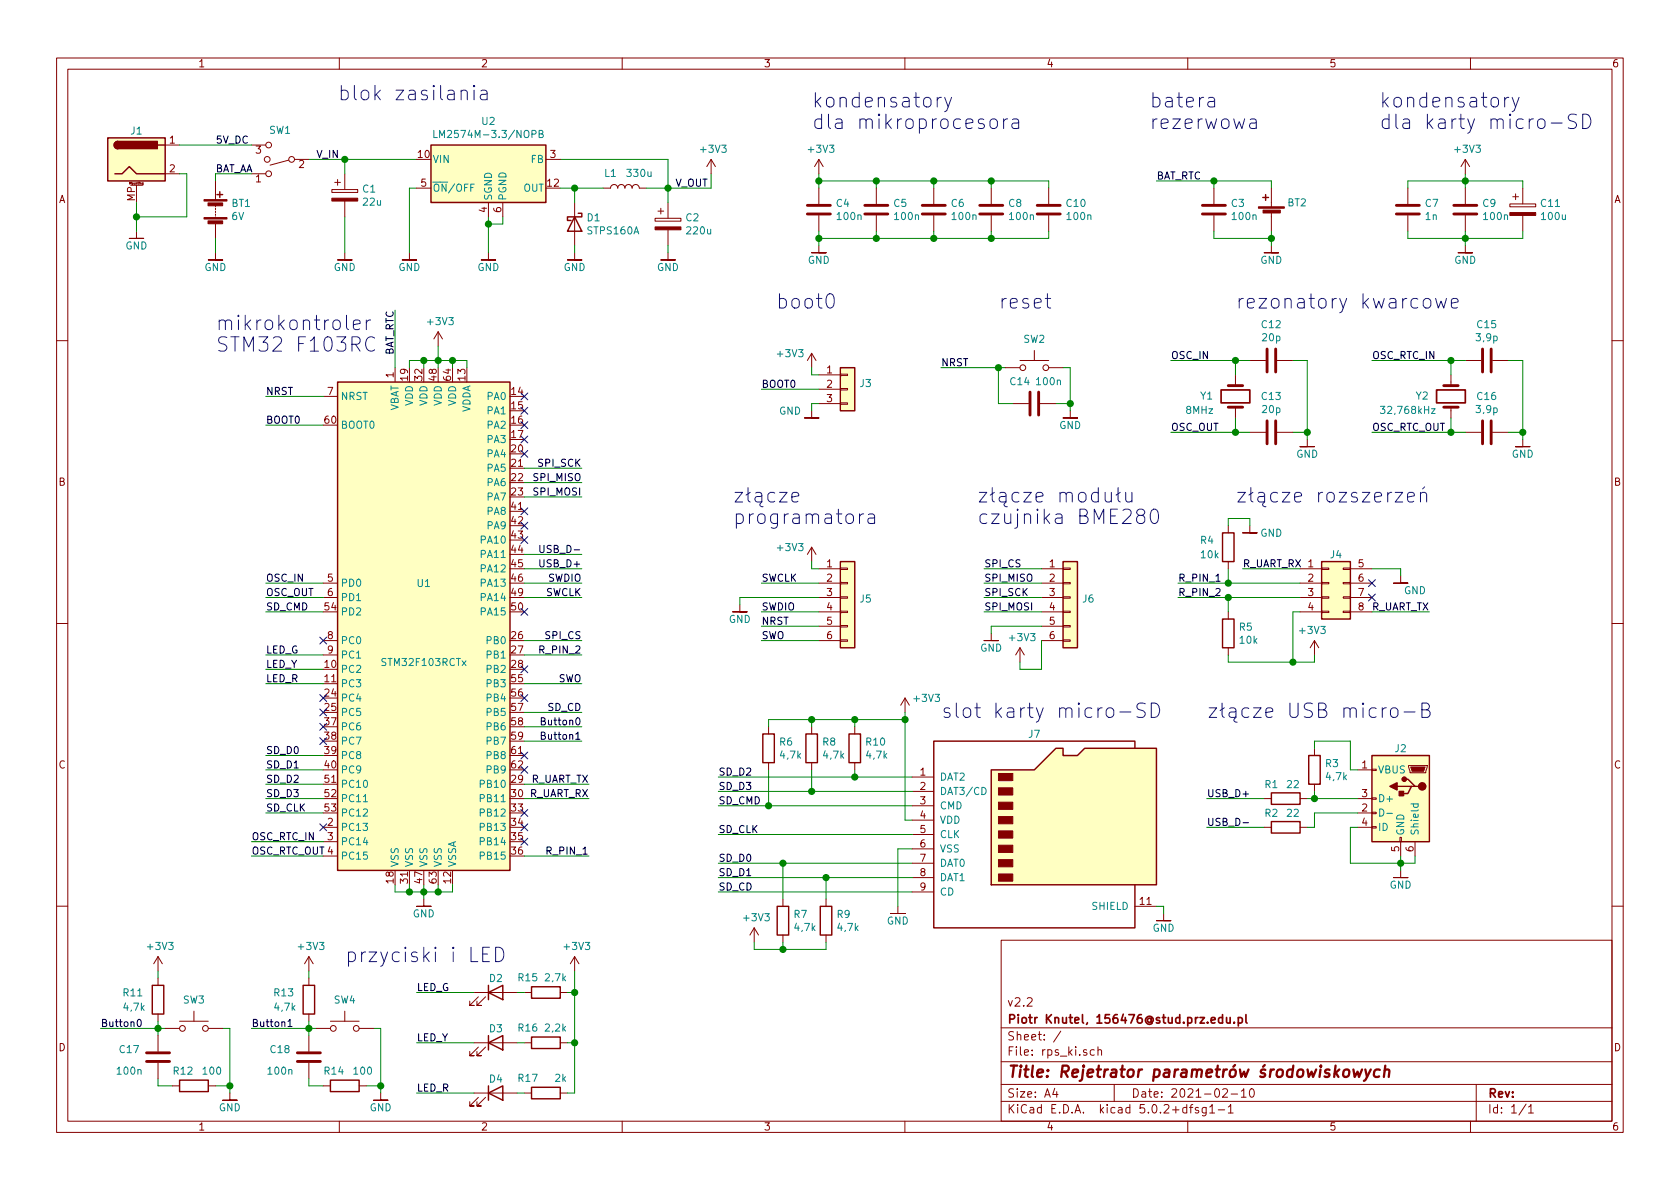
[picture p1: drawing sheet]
<svg xmlns="http://www.w3.org/2000/svg" width="297mm" height="210mm" viewBox="0 0 297 210" stroke-linecap="round" stroke-linejoin="round" font-family="sans-serif">
<g fill="none" stroke="#840000" stroke-width=".18">
<path d="M10 10.3h277v189.9h-277zM12 12.2h273v186.1h-273zM60 10.3v1.9M110 10.3v1.9M160 10.3v1.9M210 10.3v1.9M260 10.3v1.9M23.1 32.8h2M24.1 32.8v3M25.3 32.3v.4h-.2M25.3 32.4h-.2l.1 .2h.1M29.2 25.6h2.5"/>
<path d="M29.2 30.7h2.5M38.1 32v3.3M38.1 36.3v.3M38.1 36.8v.3M38.1 37.3v.3M38.1 37.8v.3M38.1 38.3v.3M38.1 39.6v2.6M44.4 25.6h2.6M44.4 30.7h2.6M51.1 28.3l-3.3 .9M52.1 28.2h2.5"/>
<path d="M58.7 33.5h4.5v.5h-4.5zM59.2 32.3h1M59.7 31.7v1.1M61 30.7v2.8M61 35.6v2.7M73.7 33.3h2.5M86.4 35.8v2.5M88.9 35.8v2.5M96.5 28.2h2.6M101.6 35.8v7.6M106.7 33.3h1.2a.63 .63 0 0 1 .7-.7 .63 .63 0 0 1 .6 .7 .63 .63 0 0 1 .7-.7 .63 .63 0 0 1 .6 .7 .63 .63 0 0 1 .6-.7 .63 .63 0 0 1 .7 .7 .63 .63 0 0 1 .6-.7 .63 .63 0 0 1 .6 .7h1.3M115.8 38.6h4.6v.5h-4.6z"/>
<path d="M116.3 37.3h1M116.8 36.8v1M118.1 35.8v2.8M125.7 28.2l-.7 1.3M125.7 28.2v2.5M125.7 28.2l.8 1.3M144.8 28.2l-.8 1.3M144.8 28.2v2.5M144.8 33.3v2.8M144.8 38.1v2.8M144.8 28.2l.7 1.3M154.9 33.3v2.8"/>
<path d="M154.9 38.1v2.8M165.1 33.3v2.8M165.1 38.1v2.8M175.3 33.3v2.8M175.3 38.1v2.8M185.4 33.3v2.8M185.4 38.1v2.8M214.6 33.3v2.8M214.6 38.1v2.8M224.8 33.3v3.3M224.8 37.6v3.3M248.9 33.3v2.8"/>
<path d="M248.9 38.1v2.8M259.1 28.2v2.5M259.1 33.3v2.8M259.1 38.1v2.8M259.1 28.2l-.8 1.3M259.1 28.2l.7 1.3M267 36.1h4.5v.5h-4.5zM267.5 34.8h1M268 34.3v1M269.2 33.3v2.8M269.2 38.1v2.8M24.1 40.9v1.3h1.3h-2.5h2.5"/>
<path d="M38.1 44.7v1.3h1.3h-2.6h2.6M61 44.7v1.3h1.2h-2.5h2.5M72.4 44.7v1.3h1.3h-2.6h2.6M77.5 58.7l-.8 1.2M77.5 58.7v2.5M77.5 58.7l.7 1.2M86.4 44.7v1.3h1.2h-2.5h2.5M101.6 44.7v1.3h1.3h-2.6h2.6M118.1 44.7v1.3h1.3h-2.6h2.6M118.1 40.6v2.8M144.8 43.4v1.3h1.2h-2.5h2.5M224.8 43.4v1.3h1.3h-2.6h2.6"/>
<path d="M259.1 43.4v1.3h1.2h-2.5h2.5M10 60.2h2M57.1 70.1h2.6M69.8 65v2.6M143.5 72.6v1.3h1.3h-2.6h2.6M143.5 62.5l-.8 1.2M143.5 62.5v2.5M143.5 62.5l.8 1.2M144.8 71.4h3.8M144.8 66.3h3.8M144.8 68.8h3.8M148.6 71.2h1.3v.3h-1.3z"/>
<path d="M148.6 68.7h1.3v.3h-1.3zM148.6 66.2h1.3v.2h-1.3zM177.8 65h2.5M179.1 71.4h2.8M180.3 63.7h5.1M182.9 62v1.7M183.9 71.4h2.8M185.4 65h2.6M189.2 72.6v1.3h1.3h-2.5h2.5M218.4 66.3v1.9M218.4 72v1.9M221 63.7h2.8"/>
<path d="M221 76.4h2.8M225.8 63.7h2.8M225.8 76.4h2.8M231.1 77.7v1.3h-1.2h2.5h-2.5M256.5 66.3v1.9M256.5 72v1.9M259.1 63.7h2.8M259.1 76.4h2.8M263.9 63.7h2.8M263.9 76.4h2.8M269.2 77.7v1.3h-1.2h2.5h-2.5M285 60.2h2"/>
<path d="M143.5 96.8v2.5M143.5 96.8l-.8 1.2M143.5 96.8l.8 1.2M217.2 93v1.2M217.2 99.3v1.3M221 93v1.2h1.2h-2.5h2.5M10 110.3h2M57.1 103.1h2.6M57.1 105.7h2.6M57.1 113.3h2.6M57.1 115.8h2.6M130.8 106.9v1.3h1.3h-2.6h2.6"/>
<path d="M144.8 103.1h3.8M144.8 105.7h3.8M144.8 113.3h3.8M144.8 100.6h3.8M144.8 108.2h3.8M144.8 110.7h3.8M148.6 113.2h1.3v.2h-1.3zM148.6 110.6h1.3v.3h-1.3zM148.6 108.1h1.3v.2h-1.3zM148.6 105.5h1.3v.3h-1.3zM148.6 103h1.3v.2h-1.3zM148.6 100.5h1.3v.2h-1.3z"/>
<path d="M175.3 112v1.3h1.2h-2.5h2.5M180.3 114.5l-.7 1.3M180.3 114.5v2.6M180.3 114.5l.8 1.3M184.1 103.1h3.9M184.1 105.7h3.9M184.1 113.3h3.9M184.1 100.6h3.9M184.1 108.2h3.9M184.1 110.7h3.9M188 113.2h1.2v.2h-1.2zM188 110.6h1.2v.3h-1.2z"/>
<path d="M188 108.1h1.2v.2h-1.2zM188 105.5h1.2v.3h-1.2zM188 103h1.2v.2h-1.2zM188 100.5h1.2v.2h-1.2zM217.2 108.2v1.3M217.2 114.5v1.3M229.9 103.1h3.8M229.9 105.7h3.8M229.9 100.6h3.8M229.9 108.2h3.8M232.4 113.3v2.5M232.4 113.3l.8 1.2"/>
<path d="M232.4 113.3l-.8 1.2M233.7 108.1h1.2v.2h-1.2zM233.7 105.5h1.2v.3h-1.2zM233.7 103h1.2v.2h-1.2zM233.7 100.5h1.2v.2h-1.2zM237.5 108.1h1.3v.2h-1.3zM237.5 105.5h1.3v.3h-1.3zM237.5 103h1.3v.2h-1.3zM237.5 100.5h1.3v.2h-1.3zM238.8 103.1h3.8M238.8 105.7h3.8M238.8 100.6h3.8"/>
<path d="M238.8 108.2h3.8M247.6 101.8v1.3h1.3h-2.5h2.5M285 110.3h2M135.9 128.5v1.3M135.9 134.9v1.2M143.5 128.5v1.3M143.5 134.9v1.2M151.1 128.5v1.3M151.1 134.9v1.2M160 123.4v2.6M160 123.4l-.7 1.3M160 123.4l.8 1.3"/>
<path d="M161.3 137.4h3.8M161.3 139.9h3.8M232.4 132.3v1.3M232.4 138.7v1.2M240 136.1h2.6M242.6 136h.7v.3h-.7zM249 135.4h3.3v.2l-.2 1h-2.8zM57.1 146.3h2.6M57.1 148.8h2.6M57.1 151.4h2.6M74.9 159v1.3h1.3h-2.5h2.5M138.4 159v1.3"/>
<path d="M146 159v1.3M161.3 142.5h3.8M161.3 145h3.8M161.3 147.6h3.8M161.3 150.1h3.8M161.3 152.6h3.8M161.3 155.2h3.8M161.3 157.7h3.8M223.5 146.3h1.3M223.5 141.2h1.3M229.9 146.3h1.2M229.9 141.2h1.2"/>
<path d="M240 146.3h2.6M240 143.8h2.6M240 141.2h2.6M242.6 146.2h.7v.2h-.7zM242.6 143.6h.7v.3h-.7zM242.6 141.1h.7v.2h-.7zM247.5 148.1h.3v.7h-.3zM247.6 153.9v1.3h1.3h-2.5h2.5M247.6 148.8v2.6M250.2 148.8v2.6M10 160.2h2M27.9 169.2v2.5"/>
<path d="M27.9 173v1.2M27.9 179.3v1.3M27.9 169.2l-.7 1.2M27.9 169.2l.8 1.2M34.3 178.8v1.8M54.6 169.2v2.5M54.6 173v1.2M54.6 179.3v1.3M54.6 169.2l-.8 1.2M54.6 169.2l.8 1.2M61 178.8v1.8M83.8 175.5h7.6"/>
<path d="M84.6 176.3l-1.5 1.5h.7h-.7v-.8M85.9 176.3l-1.6 1.5h.8h-.8v-.8M92.7 175.5h1.3M99.1 175.5h1.2M101.6 169.2v2.5M101.6 169.2l-.8 1.2M101.6 169.2l.8 1.2M133.3 164.1l-.7 1.2M133.3 164.1v2.5M133.3 164.1l.8 1.2M138.4 165.3v1.3M146 165.3v1.3"/>
<path d="M158.7 160.3v1.2h1.3h-2.5h2.5M177 166.3h108v32h-108zM200.7 160.3h3.8M205.7 161.5v1.3h1.3h-2.5h2.5M285 160.2h2M27.9 183.1v2.8M27.9 188v2.7M29.2 181.9h2.5M30.5 192h1.2M31.7 180.6h5.1M36.8 181.9h2.6M36.8 192h1.3"/>
<path d="M40.6 193.3v1.3h1.3h-2.5h2.5M54.6 183.1v2.8M54.6 188v2.7M55.9 181.9h2.5M57.1 192h1.3M58.4 180.6h5.1M60 198.3v1.9M63.5 181.9h2.5M63.5 192h1.3M67.3 193.3v1.3h1.3h-2.6h2.6M83.8 193.3h7.6M83.8 184.4h7.6"/>
<path d="M84.6 194.1l-1.5 1.5h.7h-.7v-.8M84.6 185.2l-1.5 1.5h.7h-.7v-.8M85.9 194.1l-1.6 1.5h.8h-.8v-.8M85.9 185.2l-1.6 1.5h.8h-.8v-.8M92.7 193.3h1.3M92.7 184.4h1.3M99.1 193.3h1.2M99.1 184.4h1.2M110 198.3v1.9M160 198.3v1.9M177 194.8h108M177 191.8h108"/>
<path d="M177 187.8h108M177 181.8h108M186.5 192.5l-.4 1h1M186.8 193v1M187.6 182.3l-1.3 2M193.5 185.7l-.4-.1-.3 .3v.6l.3 .1 .4-.1M194.1 185.7l.2-.1 .4 .1 .1 .9M194.1 185.1v1.5M197 191.8v3M210 198.3v1.9M210.3 195.8h.6M210.9 195.3l-.4 .2v1.3"/>
<path d="M211.9 195.9l-.4-.1-.2 .2 .1 .3 .5 .1v.3h-.6M213.3 195.8v1.2l-.3 .3h-.4M213.3 195.9l-.5-.1-.3 .3 .1 .6 .2 .1 .5-.1M213.9 195.8l.4-.5v1.5M213.9 196.8h.9M215.4 196.3h1.1M216.2 192.7l.2-.2h.4l.2 .5-.9 1h.9M217.2 195.8l.4-.5v1.5M217.2 196.8h.8M217.7 193.5h1.1M219.5 193l.4-.5v1.5M219.5 194h.8"/>
<path d="M221.1 192.6l.2-.1a.8 .8 0 0 1 .5 .8 .8 .8 0 0 1-.5 .7 1 1 0 0 1-.2-1.4zM260 198.3v1.9M261 191.8v6.5M269.8 195.2l-1.2 2M270.3 195.8l.4-.5v1.5M270.3 196.8h.8"/>
<circle cx="47.2" cy="28.2" r=".51"/>
<circle cx="47.5" cy="30.7" r=".51"/>
<circle cx="47.5" cy="25.6" r=".51"/>
<circle cx="51.6" cy="28.2" r=".51"/>
<circle cx="180.8" cy="65" r=".51"/>
<circle cx="184.9" cy="65" r=".51"/>
<circle cx="32.3" cy="181.9" r=".51"/>
<circle cx="36.3" cy="181.9" r=".51"/>
<circle cx="58.9" cy="181.9" r=".51"/>
<circle cx="63" cy="181.9" r=".51"/>
</g>
<path d="M237.6 189.3a.53 .53 0 0 1 .6-.2 .53 .53 0 0 1 .4 .4l-.1 .6a.54 .54 0 0 1-.5 .4 .54 .54 0 0 1-.5-.4zM239.3 189.1l.2 1.3 .5-.9 .3 .9 .5-1.3M241.4 189.1l.3 1.3M242.4 189.1l-.9 1.8-.4 .2M244 189.2a.68 .68 0 0 0-1 .3l-.1 .6 .2 .2 .1 .1 .6-.1M244.8 189.3a.5 .5 0 0 1 .9 .1l-.2 1M244.9 188.4l-.2 2" fill="none" stroke="#840000" stroke-width=".41"/>
<path d="M215.9 69h5.1v2.2h-5.1zM254 69h5.1v2.2h-5.1zM216.2 179.4v1.5M216.9 179.9v.9l.4 .1 .2-.1M217.5 179.9v1M218.9 179.9v1.5M220.3 179.4v1.3l.2 .2M216.2 180l-.5-.1-.3 .3 .2 .6h.6M218.2 180.8v.1M218.9 180l.5-.1 .3 .3-.1 .6-.2 .1-.5-.1" fill="none" stroke="#840000" stroke-width=".3"/>
<g fill="#ffffc2" stroke="#ffffc2" stroke-width=".18">
<path d="M59.7 67.6h30.5v86.3h-30.5z"/>
<path d="M19 24.4h10.2v7.6h-10.2z"/>
<path d="M242.6 133.6h10.1v15.2h-10.1z"/>
<path d="M148.6 99.3h2.5v15.2h-2.5z"/>
<path d="M233.7 99.3h5.1v10.2h-5.1z"/>
<path d="M188 99.3h2.5v15.2h-2.5z"/>
<path d="M148.6 65h2.5v7.6h-2.5z"/>
<path d="M76.2 25.6h20.3v10.2h-20.3z"/>
<path d="M175.3 136.1h7.6l3.8-3.8h1.3v1.3h2.5l1.3-1.3h12.7v24.2h-29.2z"/>
</g>
<g fill="none" stroke="#840000" stroke-width=".25">
<path d="M19 24.4h10.2v7.6h-10.2zM20.3 30.7h1.3l1.3-1.2 1.2 1.2h5.1M20.8 25a.63 .63 0 0 0-.6 .6 .63 .63 0 0 0 .6 .7M27.9 25.6h1.3M38.4 34.4h1M38.9 33.9v1M76.2 25.6h20.3v10.2h-20.3zM101.6 38.3l1.3 2.6h-2.6zM102.2 37.7h.7v.6h-2.6v.7h.7M223.3 34.9h1M223.8 34.4v1M59.7 67.6h30.5v86.3h-30.5z"/>
<path d="M148.6 65h2.5v7.6h-2.5zM148.6 99.3h2.5v15.2h-2.5zM188 99.3h2.5v15.2h-2.5zM216.2 94.2h2v5.1h-2zM233.7 99.3h5.1v10.2h-5.1zM216.2 109.5h2v5h-2zM134.9 129.8h2v5.1h-2zM142.5 129.8h2v5.1h-2zM150.1 129.8h2v5.1h-2zM175.3 136.1h7.6l3.8-3.8h1.3v1.3h2.5l1.3-1.3h12.7v24.2h-29.2zM200.7 132.3v-1.2h-35.6v33h35.6v-7.6M231.4 133.6h2v5.1h-2z"/>
<path d="M242.6 133.6h10.1v15.2h-10.1zM247 139.1h2.6M248.3 137.8h.6l1.3 1.3h.6M250.2 139.1h-.6l-.7 1.2h-1.3M224.8 140.2h5.1v2h-5.1zM224.8 145.3h5.1v2h-5.1zM26.9 174.2h2.1v5.1h-2.1zM53.6 174.2h2v5.1h-2zM86.4 175.5l2.5-1.3v2.6zM86.4 174.2v2.6M94 174.5h5.1v2h-5.1zM137.4 160.3h2v5h-2z"/>
<path d="M145 160.3h2.1v5h-2.1zM31.7 191h5.1v2h-5.1zM58.4 191h5.1v2h-5.1zM86.4 193.3l2.5-1.3v2.6zM86.4 184.4l2.5-1.3v2.6zM86.4 183.1v2.6M86.4 192v2.6M94 192.3h5.1v2h-5.1zM94 183.4h5.1v2h-5.1z"/>
</g>
<path d="M76.7 23.1v1.2h.6M83.8 32.6h-.6v1.2M95.3 23.7l.6-.1v-.4l-.6-.1v1.2h.5l.3-.2v-.2l-.3-.2M244.1 71.9h.8l-.5 .4 .4 .2v.5l-.2 .1-.5-.1M253.1 72.3h.6l-.6 .8h.6M173.6 139.2a.64 .64 0 0 1 .8 .7 .64 .64 0 0 1-.8 .6zM64.3 141.8h.7M243.9 143a.64 .64 0 0 1 .8 .7 .64 .64 0 0 1-.8 .6zM245.2 143.8h1M249.5 142.2h1.2M250 142.2l-.1 .3 .2 .3 .6-.1v-.5" fill="none" stroke="#008484" stroke-width=".18"/>
<g fill="#840000" stroke="#840000" stroke-width=".18">
<path d="M222.5 36.6h4.6v.2h-4.6z"/>
<path d="M223.3 37.2h3.1v.5h-3.1z"/>
<path d="M249.4 135.6h2.6l-.3 .8h-2z"/>
<path d="M58.7 35h4.5v.6h-4.5z"/>
<path d="M36.1 38.5h4v.2h-4z"/>
<path d="M36.1 35.3h4v.3h-4z"/>
<path d="M36.8 39.1h2.6v.5h-2.6z"/>
<path d="M36.8 35.9h2.6v.5h-2.6z"/>
<path d="M115.8 40.1h4.6v.5h-4.6z"/>
<path d="M267 37.6h4.5v.5h-4.5z"/>
<path d="M176.5 154.6h2.6v1.2h-2.6z"/>
<path d="M176.5 152h2.6v1.3h-2.6z"/>
<path d="M176.5 149.5h2.6v1.2h-2.6z"/>
<path d="M176.5 146.9h2.6v1.3h-2.6z"/>
<path d="M176.5 144.4h2.6v1.3h-2.6z"/>
<path d="M176.5 141.9h2.6v1.2h-2.6z"/>
<path d="M176.5 139.3h2.6v1.3h-2.6z"/>
<path d="M176.5 136.8h2.6v1.2h-2.6z"/>
</g>
<g fill="#840000" stroke="#840000" stroke-width=".25">
<path d="M20.4 25.2l.4-.2v1.3a.64 .64 0 0 1-.6-.4 .64 .64 0 0 1 .2-.7z"/>
<path d="M20.8 25h7v1.3h-7z"/>
<path d="M247.4 139.9h.8v.8h-.8z"/>
<path d="M245.7 139.1l1.3-.7v1.3z"/>
<circle cx="251.5" cy="139.1" r=".63"/>
<circle cx="248.3" cy="137.8" r=".38"/>
</g>
<g fill="none" stroke="#008400" stroke-width=".18">
<path d="M24.1 35.8v5.1M31.7 30.7h1.3v7.6h-8.9M31.7 25.6h12.7M44.4 30.7h-6.3v1.3M54.6 28.2h19.1M61 28.2v2.5M61 38.3v6.4M73.7 33.3h-1.3v11.4M86.4 38.3v6.4M88.9 38.3v1.3h-2.5M99.1 28.2h19v7.6M99.1 33.3h7.6"/>
<path d="M101.6 33.3v2.5M125.7 30.7v2.6h-11.4M144.8 30.7v2.6M144.8 32h40.6v1.3M154.9 32v1.3M165.1 32v1.3M175.3 32v1.3M204.5 32h20.3v1.3M214.6 32v1.3M248.9 33.3v-1.3h20.3v1.3M259.1 30.7v2.6M38.1 42.2v2.5"/>
<path d="M69.8 54.9v10.1M101.6 43.4v1.3M118.1 43.4v1.3M144.8 40.9v2.5M154.9 40.9v1.3M165.1 40.9v1.3M175.3 40.9v1.3M185.4 40.9v1.3h-40.6M214.6 40.9v1.3h10.2M224.8 40.9v2.5M248.9 40.9v1.3h20.3v-1.3M259.1 40.9v2.5"/>
<path d="M47 75.2h10.1M47 70.1h10.1M72.4 65v-1.3h10.1v1.3M74.9 63.7v1.3M77.5 61.2v3.8M80 63.7v1.3M134.6 68.8h10.2M143.5 65v1.3h1.3M144.8 71.4h-1.3v1.2M166.4 65h11.4M176.5 65v6.4h2.6M186.7 71.4h2.5"/>
<path d="M188 65h1.2v7.6M207 63.7h14M207 76.4h14M218.4 63.7v2.6M218.4 73.9v2.5M228.6 63.7h2.5v14M228.6 76.4h2.5M242.6 63.7h16.5M242.6 76.4h16.5M256.5 63.7v2.6M256.5 73.9v2.5M266.7 63.7h2.5v14"/>
<path d="M266.7 76.4h2.5M92.7 98h10.2M92.7 82.8h10.2M92.7 85.3h10.2M92.7 87.9h10.2M143.5 99.3v1.3h1.3M217.2 93v-1.3h3.8v1.3M47 103.1h10.1M47 105.7h10.1M47 108.2h10.1M47 118.4h10.1M47 115.8h10.1"/>
<path d="M92.7 103.1h10.2M92.7 105.7h10.2M92.7 100.6h10.2M92.7 113.3h10.2M92.7 115.8h10.2M134.6 103.1h10.2M134.6 108.2h10.2M134.6 110.7h10.2M134.6 113.3h10.2M144.8 105.7h-14v1.2M174 103.1h10.1M174 105.7h10.1"/>
<path d="M174 100.6h10.1M174 108.2h10.1M184.1 110.7h-8.8v1.3M184.1 113.3v5.1h-3.8v-1.3M208.3 103.1h21.6M208.3 105.7h21.6M217.2 115.8v1.3h15.2v-1.3M217.2 100.6v2.5M217.2 105.7v2.5M219.7 100.6h10.2M229.9 108.2h-1.3v8.9M242.6 100.6h5v1.2"/>
<path d="M242.6 108.2h10.1M47 120.9h10.1M47 136.1h10.1M47 133.6h10.1M47 138.7h10.1M92.7 120.9h10.2M92.7 131.1h10.2M92.7 138.7h11.4M92.7 128.5h10.2M92.7 126h10.2M127 139.9h34.3M127 137.4h34.3"/>
<path d="M135.9 136.1v6.4M143.5 127.2v1.3M143.5 136.1v3.8M151.1 127.2v1.3M151.1 136.1v1.3M160 127.2h-24.1v1.3M160 126v19h1.3M232.4 132.3v-1.2h6.4v5h1.2M232.4 139.9v1.3M44.4 148.8h12.7M44.4 151.4h12.7M47 141.2h10.1"/>
<path d="M47 143.8h10.1M69.8 156.5v1.2h10.2v-1.2M72.4 156.5v1.2M74.9 156.5v2.5M77.5 156.5v1.2M92.7 151.4h11.4M92.7 141.2h11.4M127 157.7h34.3M127 152.6h34.3M127 142.5h34.3M127 155.2h34.3M127 147.6h34.3"/>
<path d="M138.4 152.6v6.4M146 155.2v3.8M161.3 150.1h-2.6v10.2M213.4 146.3h10.1M213.4 141.2h10.1M231.1 141.2h8.9M240 143.8h-7.6v2.5h-1.3M240 146.3h-1.2v6.3h11.4v-1.2M247.6 151.4v2.5M27.9 171.7v1.3M54.6 171.7v1.3M73.7 175.5h10.1"/>
<path d="M91.4 175.5h1.3M100.3 175.5h1.3M101.6 171.7v21.6h-1.3M133.3 166.6v1.3h12.7v-1.3M138.4 166.6v1.3M204.5 160.3h1.2v1.2M17.8 181.9h11.4M27.9 190.7v1.3h2.6M27.9 180.6v2.5M38.1 192h2.5M39.4 181.9h1.2v11.4M44.4 181.9h11.5"/>
<path d="M54.6 190.7v1.3h2.5M54.6 180.6v2.5M64.8 192h2.5M66 181.9h1.3v11.4M73.7 193.3h10.1M73.7 184.4h10.1M91.4 193.3h1.3M91.4 184.4h1.3M100.3 184.4h1.3"/>
</g>
<g fill="#008400" stroke="#008400" stroke-width=".25">
<circle cx="61" cy="28.2" r=".51"/>
<circle cx="24.1" cy="38.3" r=".51"/>
<circle cx="86.4" cy="39.6" r=".51"/>
<circle cx="101.6" cy="33.3" r=".51"/>
<circle cx="118.1" cy="33.3" r=".51"/>
<circle cx="80" cy="63.7" r=".51"/>
<circle cx="77.5" cy="63.7" r=".51"/>
<circle cx="74.9" cy="63.7" r=".51"/>
<circle cx="144.8" cy="32" r=".51"/>
<circle cx="144.8" cy="42.2" r=".51"/>
<circle cx="154.9" cy="42.2" r=".51"/>
<circle cx="154.9" cy="32" r=".51"/>
<circle cx="165.1" cy="32" r=".51"/>
<circle cx="165.1" cy="42.2" r=".51"/>
<circle cx="175.3" cy="42.2" r=".51"/>
<circle cx="175.3" cy="32" r=".51"/>
<circle cx="74.9" cy="157.7" r=".51"/>
<circle cx="77.5" cy="157.7" r=".51"/>
<circle cx="72.4" cy="157.7" r=".51"/>
<circle cx="189.2" cy="71.4" r=".51"/>
<circle cx="176.5" cy="65" r=".51"/>
<circle cx="214.6" cy="32" r=".51"/>
<circle cx="224.8" cy="42.2" r=".51"/>
<circle cx="247.7" cy="152.6" r=".51"/>
<circle cx="232.4" cy="141.2" r=".51"/>
<circle cx="259.1" cy="32" r=".51"/>
<circle cx="259.1" cy="42.2" r=".51"/>
<circle cx="256.5" cy="76.4" r=".51"/>
<circle cx="256.5" cy="63.7" r=".51"/>
<circle cx="269.2" cy="76.4" r=".51"/>
<circle cx="218.4" cy="76.4" r=".51"/>
<circle cx="218.4" cy="63.7" r=".51"/>
<circle cx="231.1" cy="76.4" r=".51"/>
<circle cx="40.6" cy="192" r=".51"/>
<circle cx="27.9" cy="181.9" r=".51"/>
<circle cx="67.3" cy="192" r=".51"/>
<circle cx="54.6" cy="181.9" r=".51"/>
<circle cx="101.6" cy="184.4" r=".51"/>
<circle cx="101.6" cy="175.5" r=".51"/>
<circle cx="138.4" cy="167.9" r=".51"/>
<circle cx="143.5" cy="127.2" r=".51"/>
<circle cx="151.1" cy="127.2" r=".51"/>
<circle cx="160" cy="127.2" r=".51"/>
<circle cx="151.1" cy="137.4" r=".51"/>
<circle cx="143.5" cy="139.9" r=".51"/>
<circle cx="135.9" cy="142.5" r=".51"/>
<circle cx="138.4" cy="152.6" r=".51"/>
<circle cx="146.1" cy="155.2" r=".51"/>
<circle cx="228.6" cy="117.1" r=".51"/>
<circle cx="217.2" cy="103.1" r=".51"/>
<circle cx="217.2" cy="105.7" r=".51"/>
</g>
<g fill="none" stroke="#840000" stroke-width=".51">
<path d="M142.7 37.8h4.1M142.7 36.3h4.1M152.9 37.8h4.1M152.9 36.3h4.1M163.1 37.8h4M163.1 36.3h4M173.2 37.8h4.1M173.2 36.3h4.1M183.4 37.8h4.1M183.4 36.3h4.1M212.6 37.8h4.1M212.6 36.3h4.1"/>
<path d="M246.9 37.8h4.1M246.9 36.3h4.1M257 37.8h4.1M257 36.3h4.1M182.1 69.3v4.1M183.6 69.3v4.1M217.2 72h2.5M217.2 68.2h2.5M224 61.7v4.1M224 74.4v4.1M225.6 61.7v4.1M225.6 74.4v4.1"/>
<path d="M255.3 72h2.5M255.3 68.2h2.5M262.1 61.7v4.1M262.1 74.4v4.1M263.7 61.7v4.1M263.7 74.4v4.1M25.9 186.2h4.1M25.9 187.7h4.1M52.6 186.2h4M52.6 187.7h4"/>
</g>
<path d="M95.5 96.4v1.1l.2 .2h.4l.1-.2v-1.1M219.8 145.5h1M24.4 180.4l.2-.1a.69 .69 0 0 1 .4 .6 .69 .69 0 0 1-.4 .6l-.3-.2v-.3zM50.9 180.6l.4-.3v1.2M50.9 181.5h.7" fill="none" stroke="#000" stroke-width=".18"/>
<g fill="none" stroke="#000084" stroke-width=".18">
<path d="M92.1 69.5l1.2 1.2M92.1 72l1.2 1.2M92.1 74.6l1.2 1.2M92.1 77.1l1.2 1.2M92.1 79.6l1.2 1.3M93.3 77.1l-1.2 1.2M93.3 69.5l-1.2 1.2M93.3 72l-1.2 1.2M93.3 74.6l-1.2 1.2M93.3 79.6l-1.2 1.3M92.1 89.8l1.2 1.2M92.1 92.3l1.2 1.3"/>
<path d="M92.1 94.9l1.2 1.2M93.3 92.3l-1.2 1.3M93.3 94.9l-1.2 1.2M93.3 89.8l-1.2 1.2M56.5 112.7l1.3 1.2M57.8 112.7l-1.3 1.2M92.1 107.6l1.2 1.2M92.1 117.7l1.2 1.3M93.3 107.6l-1.2 1.2M93.3 117.7l-1.2 1.3M242 105l1.2 1.3M242 102.5l1.2 1.2"/>
<path d="M243.2 105l-1.2 1.3M243.2 102.5l-1.2 1.2M56.5 122.8l1.3 1.2M56.5 125.4l1.3 1.2M56.5 127.9l1.3 1.2M56.5 130.4l1.3 1.3M57.8 122.8l-1.3 1.2M57.8 125.4l-1.3 1.2M57.8 127.9l-1.3 1.2M57.8 130.4l-1.3 1.3M92.1 122.8l1.2 1.2M92.1 133l1.2 1.2"/>
<path d="M92.1 135.5l1.2 1.2M93.3 122.8l-1.2 1.2M93.3 133l-1.2 1.2M93.3 135.5l-1.2 1.2M56.5 145.7l1.3 1.2M57.8 145.7l-1.3 1.2M92.1 143.1l1.2 1.3M92.1 145.7l1.2 1.2M92.1 148.2l1.2 1.2M93.3 143.1l-1.2 1.3M93.3 145.7l-1.2 1.2M93.3 148.2l-1.2 1.2"/>
</g>
<g fill="none" stroke="#0000c2" stroke-width=".18">
<path d="M81.5 16.2a.63 .63 0 0 1 1.1 .1v1.3M83.8 15.1l-.1 .1 .1 .1 .1-.1-.1-.1v.2M83.8 15.9v1.7M85 16.1l.3-.2 .7 .2 .1 .2v1.3M86.1 16.6l-.2 .1h-.6a.5 .5 0 0 0-.4 .5 .5 .5 0 0 0 .4 .4h.6l.2-.1M166.4 17.2a.64 .64 0 0 0-.7 .5M167 17.2l.6 1.7M168.2 17.2l-.8 2.3-.4 .3M213.7 17.3l.2-.1 .7 .1 .2 .3v1.3M214.8 17.8l-.9 .2a.49 .49 0 0 0-.4 .4 .49 .49 0 0 0 .4 .5l.9-.1M266.8 17.2a.64 .64 0 0 0-.8 .5M267.4 17.2l.6 1.7"/>
<path d="M268.6 17.2l-.9 2.3-.3 .3M175.3 21.2a.69 .69 0 0 1 1.1 .3v.7a.68 .68 0 0 1-.7 .6 .68 .68 0 0 1-.7-.6v-.7zM177.4 21v1.7M178.2 21a.64 .64 0 0 0-.8 .5M179 21.2l.2-.2 .8 .2 .1 .2v1.3M180.1 21.6l-.2 .2h-.7a.5 .5 0 0 0-.3 .4 .5 .5 0 0 0 .3 .5h.7l.2-.1M221.1 21.2l.2-.2 .7 .2 .1 1.5M222.1 21.6l-.2 .2h-.6a.5 .5 0 0 0-.4 .4 .5 .5 0 0 0 .4 .5h.6l.2-.1M274.3 21.8h1.9M278.7 20.3l-.9-.1a.61 .61 0 0 0-.5 .6 .61 .61 0 0 0 .5 .6 .88 .88 0 0 1 .9 .8l-.4 .5-1-.1M279.8 20.2a1.31 1.31 0 0 1 1.4 .6 1.31 1.31 0 0 1-.2 1.5l-.6 .4h-.6zM62.5 57.4l1.2-.2-.1-.5-.8-.1-.2 .1-.1 .2 .1 1.3 .2 .1 .8-.1"/>
<path d="M64.8 56.6v1.7M65.5 56.6a.69 .69 0 0 0-.7 .5M66.2 59.8a.96 .96 0 0 0-1.1-.1 .96 .96 0 0 0-.5 .9 1.09 1.09 0 0 0 .4 1.2 1.09 1.09 0 0 0 1.1 .2l.1-.2M146.3 52.2a.62 .62 0 0 1 .6-.3 .62 .62 0 0 1 .5 .5 2.05 2.05 0 0 1-.3 2 .6 .6 0 0 1-.9-.4 2.12 2.12 0 0 1 .1-1.8zM184.8 52.8h1M185.2 51.9v2.2l.1 .3 .5 .1M251.8 53a.69 .69 0 0 1 .6-.2 .69 .69 0 0 1 .6 .5v.7a.7 .7 0 0 1-.7 .5 .7 .7 0 0 1-.7-.5v-.7zM253.8 52.8l.5 1.7 .5-1.2 .5 1.2 .5-1.7M256.6 53.6l1.2-.2-.1-.5-.7-.1-.3 .1-.1 .2 .1 1.3 .3 .1 .7-.1M137.8 87.1h1.4l-1.4 1.7h1.4M140 87.9l1.2-.2-.1-.5-.7-.1-.4 .3v1l.1 .2 .3 .2 .7-.2M152 90.9v1.7"/>
<path d="M152.7 90.9a.69 .69 0 0 0-.7 .5M153.5 91l.3-.1 .7 .1 .1 .2v1.4M154.6 91.5l-.2 .1h-.6a.5 .5 0 0 0-.4 .5 .5 .5 0 0 0 .4 .5h.6l.2-.1M194.2 87.2l-.7-.1-.3 .1-.2 .3v.8l.2 .3 .3 .2 .7-.2M194.2 86.2v2.6M195.4 87.1v1.3l.1 .2a.66 .66 0 0 0 1-.1M196.5 87.1v1.7M197.7 86.2v2.2l.1 .2 .3 .2M198.1 87.1l-.8 .4M199 87.1v1.3l.2 .2a.68 .68 0 0 0 .9-.1M200.1 87.1v1.7M201.4 91.1l-.4-.5a.62 .62 0 0 1 .4-.6h.5a.55 .55 0 0 1 .5 .6 .55 .55 0 0 1-.5 .5h-.5l-.3 .3-.1 .7 .4 .5h.5l.4-.3a.83 .83 0 0 0-.1-1.1l-.3-.1"/>
<path d="M203.6 90.3a.62 .62 0 0 1 .7-.3 .62 .62 0 0 1 .4 .5 2.05 2.05 0 0 1-.2 2 .6 .6 0 0 1-1-.4 2.12 2.12 0 0 1 .1-1.8zM243.1 87.9l1.2-.2-.2-.5-.7-.1-.3 .3v1l.1 .2 .2 .2 .7-.2M245.4 87.1v1.7M246.1 87.1a.64 .64 0 0 0-.7 .4M246.7 87.1h1.3l-1.3 1.7h1.3M248.9 87.9l1.2-.2-.1-.5-.8-.1-.3 .3v1l.1 .2 .2 .2 .8-.2M251.2 87.3a.63 .63 0 0 1 1 .1v1.4M251.2 87.1v1.7M251.9 86.1l-.4 .4M198 125.9h1.9M202.5 124.5l-1-.2a.61 .61 0 0 0-.5 .6 .61 .61 0 0 0 .5 .6 1 1 0 0 1 1 .6 .69 .69 0 0 1-.5 .8l-1-.2M203.6 124.3a1.34 1.34 0 0 1 1.4 .8 1.34 1.34 0 0 1-.5 1.6l-.9 .2z"/>
<path d="M243.3 125.3l-.7-.1-.5 .4v.8l.2 .3 .3 .2 .7-.2M244.4 125.2v1.7M245.1 125.2a.64 .64 0 0 0-.7 .4M245.9 125.4a.69 .69 0 0 1 .7-.2 .69 .69 0 0 1 .6 .4v.8a.68 .68 0 0 1-.7 .5 .68 .68 0 0 1-.7-.5zM248.3 125.9h1.9M251.4 125.5h.8a.61 .61 0 0 0 .5-.6 .61 .61 0 0 0-.5-.6h-.8v2.6h1a.69 .69 0 0 0 .5-.8 .69 .69 0 0 0-.7-.6M85.3 168.7h.9M86.5 167.5h-1.2v2.5h1.2M87.6 167.5a1.32 1.32 0 0 1 1.4 .7 1.32 1.32 0 0 1-.2 1.5l-.6 .3h-.6z"/>
</g>
<g font-size="3.5" fill="#0000c2">
<text x="59.7" y="17.8">blok zasilania</text>
<text x="143.5" y="19">kondensatory</text>
<text x="143.5" y="22.9">dla mikroprocesora</text>
<text x="203.2" y="19">batera</text>
<text x="203.2" y="22.9">rezerwowa</text>
<text x="243.8" y="19">kondensatory</text>
<text x="243.8" y="22.9">dla karty micro-SD</text>
<text x="38.1" y="58.4">mikrokontroler</text>
<text x="137.2" y="54.6">boot0</text>
<text x="176.5" y="54.6">reset</text>
<text x="218.4" y="54.6">rezonatory kwarcowe</text>
<text x="38.1" y="62.2">STM32 F103RC</text>
<text x="129.5" y="88.9">zcze</text>
<text x="172.7" y="88.9">zcze moduu</text>
<text x="218.4" y="88.9">zcze rozszerze</text>
<text x="129.5" y="92.7">programatora</text>
<text x="172.7" y="92.7">czujnika BME280</text>
<text x="166.4" y="127">slot karty micro-SD</text>
<text x="213.4" y="127">zcze USB micro-B</text>
<text x="61" y="170.2">przyciski i LED</text>
</g>
<text font-size="2.8" fill="#840000" x="178" y="190.5">Title: Rejetrator parametrów rodowiskowych</text>
<g font-size="2.1" fill="#840000">
<text x="178" y="178">v2.2</text>
<text x="178" y="184">Sheet: /</text>
<text x="178" y="181">Piotr Knutel, 156476@stud.prz.edu.pl</text>
<text x="178" y="186.7">File: rps_ki.sch</text>
<text x="178" y="196.9">KiCad E.D.A. kicad 5.0.2+dfsg1-1</text>
<text x="178" y="194.1">Size: A4</text>
<text x="200" y="194.1">Date: 2021-02-10</text>
<text x="263" y="194.1">Rev:</text>
<text x="263" y="196.9">Id: 1/1</text>
</g>
<g font-size="1.8" fill="#840000">
<text x="35" y="11.9">1</text>
<text x="85" y="11.9">2</text>
<text x="135" y="11.9">3</text>
<text x="185" y="11.9">4</text>
<text x="235" y="11.9">5</text>
<text x="285" y="11.9">6</text>
<text x="30" y="25.4">1</text>
<text x="45.2" y="27.2">3</text>
<text x="52.9" y="29.7">2</text>
<text x="74" y="27.9">10</text>
<text x="97.3" y="27.9">3</text>
<text x="10.4" y="35.9">A</text>
<text x="23.9" y="35.6" transform="rotate(-90 23.9 35.6)">MP</text>
<text x="30" y="30.5">2</text>
<text x="45.2" y="32.3">1</text>
<text x="74.4" y="33">5</text>
<text x="96.8" y="33">12</text>
<text x="285.4" y="35.9">A</text>
<text x="86.1" y="37.6" transform="rotate(-90 86.1 37.6)">4</text>
<text x="88.6" y="37.6" transform="rotate(-90 88.6 37.6)">6</text>
<text x="57.9" y="69.8">7</text>
<text x="69.6" y="66.8" transform="rotate(-90 69.6 66.8)">1</text>
<text x="72.1" y="67.3" transform="rotate(-90 72.1 67.3)">19</text>
<text x="74.7" y="67.3" transform="rotate(-90 74.7 67.3)">32</text>
<text x="77.2" y="67.3" transform="rotate(-90 77.2 67.3)">48</text>
<text x="79.8" y="67.3" transform="rotate(-90 79.8 67.3)">64</text>
<text x="82.3" y="67.3" transform="rotate(-90 82.3 67.3)">13</text>
<text x="90.5" y="69.8">14</text>
<text x="146.2" y="66">1</text>
<text x="146.2" y="68.6">2</text>
<text x="146.2" y="71.1">3</text>
<text x="57.5" y="74.9">60</text>
<text x="90.5" y="72.4">15</text>
<text x="90.5" y="74.9">16</text>
<text x="90.5" y="77.5">17</text>
<text x="90.5" y="80">20</text>
<text x="90.5" y="82.5">21</text>
<text x="10.4" y="85.9">B</text>
<text x="90.5" y="85.1">22</text>
<text x="90.5" y="87.6">23</text>
<text x="285.4" y="85.9">B</text>
<text x="90.5" y="90.2">41</text>
<text x="90.5" y="92.7">42</text>
<text x="90.5" y="95.2">43</text>
<text x="90.5" y="97.8">44</text>
<text x="90.5" y="100.3">45</text>
<text x="146.2" y="100.3">1</text>
<text x="185.6" y="100.3">1</text>
<text x="240.2" y="100.3">5</text>
<text x="57.5" y="107.9">54</text>
<text x="57.9" y="102.9">5</text>
<text x="57.9" y="105.4">6</text>
<text x="90.5" y="102.9">46</text>
<text x="90.5" y="105.4">49</text>
<text x="90.5" y="107.9">50</text>
<text x="146.2" y="102.9">2</text>
<text x="146.2" y="105.4">3</text>
<text x="146.2" y="107.9">4</text>
<text x="185.6" y="102.9">2</text>
<text x="185.6" y="105.4">3</text>
<text x="185.6" y="107.9">4</text>
<text x="231.3" y="102.9">2</text>
<text x="231.3" y="105.4">3</text>
<text x="231.3" y="107.9">4</text>
<text x="240.2" y="102.9">6</text>
<text x="240.2" y="105.4">7</text>
<text x="57.9" y="113">8</text>
<text x="90.5" y="113">26</text>
<text x="146.2" y="110.5">5</text>
<text x="146.2" y="113">6</text>
<text x="185.6" y="110.5">5</text>
<text x="185.6" y="113">6</text>
<text x="57.5" y="118.1">10</text>
<text x="57.9" y="115.6">9</text>
<text x="90.5" y="115.6">27</text>
<text x="90.5" y="118.1">28</text>
<text x="57.5" y="120.6">11</text>
<text x="57.5" y="123.2">24</text>
<text x="57.5" y="125.7">25</text>
<text x="90.5" y="120.6">55</text>
<text x="90.5" y="123.2">56</text>
<text x="90.5" y="125.7">57</text>
<text x="57.5" y="128.3">37</text>
<text x="57.5" y="130.8">38</text>
<text x="90.5" y="128.3">58</text>
<text x="90.5" y="130.8">59</text>
<text x="10.4" y="135.9">C</text>
<text x="57.5" y="133.3">39</text>
<text x="57.5" y="135.9">40</text>
<text x="90.5" y="133.3">61</text>
<text x="90.5" y="135.9">62</text>
<text x="162.7" y="137.2">1</text>
<text x="240.8" y="135.9">1</text>
<text x="285.4" y="135.9">C</text>
<text x="57.5" y="138.4">51</text>
<text x="57.5" y="141">52</text>
<text x="57.5" y="143.5">53</text>
<text x="90.5" y="138.4">29</text>
<text x="90.5" y="143.5">33</text>
<text x="162.7" y="139.7">2</text>
<text x="162.7" y="142.2">3</text>
<text x="240.8" y="143.5">2</text>
<text x="240.8" y="141">3</text>
<text x="57.9" y="146">2</text>
<text x="57.9" y="148.6">3</text>
<text x="90.5" y="146">34</text>
<text x="90.5" y="148.6">35</text>
<text x="162.7" y="144.8">4</text>
<text x="162.7" y="147.3">5</text>
<text x="162.7" y="149.9">6</text>
<text x="240.8" y="146">4</text>
<text x="90.5" y="151.1">36</text>
<text x="162.7" y="152.4">7</text>
<text x="162.7" y="154.9">8</text>
<text x="247.4" y="150.6" transform="rotate(-90 247.4 150.6)">5</text>
<text x="249.9" y="150.6" transform="rotate(-90 249.9 150.6)">6</text>
<text x="69.6" y="156.2" transform="rotate(-90 69.6 156.2)">18</text>
<text x="72.1" y="156.2" transform="rotate(-90 72.1 156.2)">31</text>
<text x="74.7" y="156.2" transform="rotate(-90 74.7 156.2)">47</text>
<text x="77.2" y="156.2" transform="rotate(-90 77.2 156.2)">63</text>
<text x="79.8" y="156.2" transform="rotate(-90 79.8 156.2)">12</text>
<text x="162.7" y="157.5">9</text>
<text x="201.6" y="160">11</text>
<text x="10.4" y="185.9">D</text>
<text x="285.4" y="185.9">D</text>
<text x="35" y="199.9">1</text>
<text x="85" y="199.9">2</text>
<text x="135" y="199.9">3</text>
<text x="185" y="199.9">4</text>
<text x="235" y="199.9">5</text>
<text x="285" y="199.9">6</text>
</g>
<g font-size="1.8" fill="#008484">
<text x="23.2" y="23.8">J1</text>
<text x="47.6" y="23.7">SW1</text>
<text x="85.2" y="22.1">U2</text>
<text x="76.5" y="28.8">VIN</text>
<text x="78.1" y="24.4">LM2574M-3.3/NOPB</text>
<text x="93.9" y="28.8">FB</text>
<text x="124" y="27">+3V3</text>
<text x="143.1" y="27">+3V3</text>
<text x="257.4" y="27">+3V3</text>
<text x="64.2" y="34.1">C1</text>
<text x="76.5" y="33.9">ON/OFF</text>
<text x="87" y="35.6" transform="rotate(-90 87 35.6)">SGND</text>
<text x="89.5" y="35.6" transform="rotate(-90 89.5 35.6)">PGND</text>
<text x="92.5" y="33.9">OUT</text>
<text x="106.9" y="31.3">L1</text>
<text x="111" y="31.3">330u</text>
<text x="41" y="36.6">BT1</text>
<text x="41" y="38.9">6V</text>
<text x="64.3" y="36.4">22u</text>
<text x="103.8" y="39.1">D1</text>
<text x="104" y="41.4">STPS160A</text>
<text x="121.3" y="39.1">C2</text>
<text x="121.6" y="41.4">220u</text>
<text x="147.9" y="36.6">C4</text>
<text x="148.2" y="38.9">100n</text>
<text x="158.1" y="36.6">C5</text>
<text x="158.3" y="38.9">100n</text>
<text x="168.2" y="36.6">C6</text>
<text x="168.5" y="38.9">100n</text>
<text x="178.4" y="36.6">C8</text>
<text x="178.6" y="38.9">100n</text>
<text x="188.6" y="36.6">C10</text>
<text x="188.8" y="38.9">100n</text>
<text x="217.8" y="36.6">C3</text>
<text x="218" y="38.9">100n</text>
<text x="227.7" y="36.5">BT2</text>
<text x="252" y="36.6">C7</text>
<text x="252.1" y="38.9">1n</text>
<text x="262.2" y="36.6">C9</text>
<text x="262.5" y="38.9">100n</text>
<text x="272.5" y="36.6">C11</text>
<text x="272.7" y="38.9">100u</text>
<text x="22.2" y="44.1">GND</text>
<text x="36.1" y="47.9">GND</text>
<text x="59" y="47.9">GND</text>
<text x="70.4" y="47.9">GND</text>
<text x="84.4" y="47.9">GND</text>
<text x="99.6" y="47.9">GND</text>
<text x="116.2" y="47.9">GND</text>
<text x="142.8" y="46.7">GND</text>
<text x="222.8" y="46.7">GND</text>
<text x="257.1" y="46.7">GND</text>
<text x="75.8" y="57.5">+3V3</text>
<text x="223.1" y="58">C12</text>
<text x="261.2" y="58">C15</text>
<text x="137.6" y="63.2">+3V3</text>
<text x="181" y="60.6">SW2</text>
<text x="223.3" y="60.3">20p</text>
<text x="261.1" y="60.3">3,9p</text>
<text x="60.2" y="70.7">NRST</text>
<text x="73" y="71.8" transform="rotate(-90 73 71.8)">VDD</text>
<text x="75.6" y="71.8" transform="rotate(-90 75.6 71.8)">VDD</text>
<text x="78.1" y="71.8" transform="rotate(-90 78.1 71.8)">VDD</text>
<text x="80.6" y="71.8" transform="rotate(-90 80.6 71.8)">VDD</text>
<text x="86.2" y="70.7">PA0</text>
<text x="152.1" y="68.4">J3</text>
<text x="178.7" y="68.1">C14</text>
<text x="183.4" y="68.1">100n</text>
<text x="212.3" y="70.7">Y1</text>
<text x="223.1" y="70.7">C13</text>
<text x="250.4" y="70.7">Y2</text>
<text x="261.2" y="70.7">C16</text>
<text x="60.2" y="75.8">BOOT0</text>
<text x="70.5" y="72.9" transform="rotate(-90 70.5 72.9)">VBAT</text>
<text x="83.2" y="73.1" transform="rotate(-90 83.2 73.1)">VDDA</text>
<text x="86.2" y="73.3">PA1</text>
<text x="86.2" y="75.8">PA2</text>
<text x="137.7" y="73.3">GND</text>
<text x="187.3" y="75.9">GND</text>
<text x="209.8" y="73.2">8MHz</text>
<text x="223.3" y="73">20p</text>
<text x="244.7" y="73.2">32,768kHz</text>
<text x="261.1" y="73">3,9p</text>
<text x="86.2" y="78.4">PA3</text>
<text x="86.2" y="80.9">PA4</text>
<text x="86.2" y="83.4">PA5</text>
<text x="229.2" y="80.9">GND</text>
<text x="267.3" y="80.9">GND</text>
<text x="86.2" y="86">PA6</text>
<text x="86.2" y="88.5">PA7</text>
<text x="86.2" y="91.1">PA8</text>
<text x="86.2" y="93.6">PA9</text>
<text x="222.8" y="94.9">GND</text>
<text x="85.2" y="96.1">PA10</text>
<text x="85.2" y="98.7">PA11</text>
<text x="85.2" y="101.2">PA12</text>
<text x="137.6" y="97.5">+3V3</text>
<text x="212.3" y="96.2">R4</text>
<text x="212.4" y="98.7">10k</text>
<text x="235.3" y="98.7">J4</text>
<text x="60.2" y="103.8">PD0</text>
<text x="60.2" y="106.3">PD1</text>
<text x="73.8" y="103.8">U1</text>
<text x="85.2" y="103.8">PA13</text>
<text x="85.2" y="106.3">PA14</text>
<text x="152.1" y="106.5">J5</text>
<text x="191.5" y="106.5">J6</text>
<text x="248.2" y="105.1">GND</text>
<text x="60.2" y="108.8">PD2</text>
<text x="60.2" y="113.9">PC0</text>
<text x="85.2" y="108.8">PA15</text>
<text x="86.2" y="113.9">PB0</text>
<text x="128.9" y="110.2">GND</text>
<text x="178.6" y="113.4">+3V3</text>
<text x="219.2" y="111.5">R5</text>
<text x="219.3" y="113.8">10k</text>
<text x="229.9" y="112.1">+3V3</text>
<text x="60.2" y="119">PC2</text>
<text x="60.2" y="116.5">PC1</text>
<text x="67.8" y="117.8">STM32F103RCTx</text>
<text x="86.2" y="116.5">PB1</text>
<text x="86.2" y="119">PB2</text>
<text x="173.3" y="115.2">GND</text>
<text x="60.2" y="121.5">PC3</text>
<text x="60.2" y="124.1">PC4</text>
<text x="86.2" y="121.5">PB3</text>
<text x="86.2" y="124.1">PB4</text>
<text x="161.7" y="124.1">+3V3</text>
<text x="60.2" y="126.6">PC5</text>
<text x="60.2" y="129.2">PC6</text>
<text x="60.2" y="131.7">PC7</text>
<text x="86.2" y="126.6">PB5</text>
<text x="86.2" y="129.2">PB6</text>
<text x="86.2" y="131.7">PB7</text>
<text x="137.9" y="131.8">R6</text>
<text x="145.5" y="131.8">R8</text>
<text x="153.2" y="131.8">R10</text>
<text x="181.9" y="130.5">J7</text>
<text x="60.2" y="134.2">PC8</text>
<text x="60.2" y="136.8">PC9</text>
<text x="86.2" y="134.2">PB8</text>
<text x="86.2" y="136.8">PB9</text>
<text x="138" y="134.2">4,7k</text>
<text x="145.7" y="134.2">4,7k</text>
<text x="153.3" y="134.2">4,7k</text>
<text x="234.4" y="135.7">R3</text>
<text x="234.6" y="138">4,7k</text>
<text x="243.6" y="136.8">VBUS</text>
<text x="246.7" y="133">J2</text>
<text x="60.2" y="139.3">PC10</text>
<text x="60.2" y="141.9">PC11</text>
<text x="85.2" y="139.3">PB10</text>
<text x="85.2" y="141.9">PB11</text>
<text x="166.1" y="138">DAT2</text>
<text x="166.1" y="140.6">DAT3/CD</text>
<text x="166.1" y="143.1">CMD</text>
<text x="223.7" y="139.4">R1</text>
<text x="227.6" y="139.4">22</text>
<text x="243.6" y="141.9">D+</text>
<text x="60.2" y="146.9">PC13</text>
<text x="60.2" y="149.5">PC14</text>
<text x="60.2" y="144.4">PC12</text>
<text x="85.2" y="144.4">PB12</text>
<text x="85.2" y="146.9">PB13</text>
<text x="85.2" y="149.5">PB14</text>
<text x="166.1" y="145.7">VDD</text>
<text x="166.1" y="148.2">CLK</text>
<text x="223.7" y="144.4">R2</text>
<text x="227.6" y="144.4">22</text>
<text x="243.6" y="146.9">ID</text>
<text x="248.3" y="147.8" transform="rotate(-90 248.3 147.8)">GND</text>
<text x="250.8" y="147.8" transform="rotate(-90 250.8 147.8)">Shield</text>
<text x="60.2" y="152">PC15</text>
<text x="70.5" y="153.4" transform="rotate(-90 70.5 153.4)">VSS</text>
<text x="73" y="153.4" transform="rotate(-90 73 153.4)">VSS</text>
<text x="75.6" y="153.4" transform="rotate(-90 75.6 153.4)">VSS</text>
<text x="78.1" y="153.4" transform="rotate(-90 78.1 153.4)">VSS</text>
<text x="80.6" y="153.4" transform="rotate(-90 80.6 153.4)">VSSA</text>
<text x="85.2" y="152">PB15</text>
<text x="166.1" y="150.7">VSS</text>
<text x="166.1" y="153.3">DAT0</text>
<text x="166.1" y="155.8">DAT1</text>
<text x="166.1" y="158.4">CD</text>
<text x="193.2" y="160.9">SHIELD</text>
<text x="245.7" y="157.1">GND</text>
<text x="26.2" y="168">+3V3</text>
<text x="52.9" y="168">+3V3</text>
<text x="73" y="162.2">GND</text>
<text x="99.9" y="168">+3V3</text>
<text x="131.6" y="162.9">+3V3</text>
<text x="140.4" y="162.3">R7</text>
<text x="140.6" y="164.6">4,7k</text>
<text x="148" y="162.3">R9</text>
<text x="148.2" y="164.6">4,7k</text>
<text x="156.8" y="163.5">GND</text>
<text x="203.8" y="164.8">GND</text>
<text x="86.6" y="173.7">D2</text>
<text x="91.7" y="173.5">R15</text>
<text x="96.5" y="173.5">2,7k</text>
<text x="21.9" y="176.2">R11</text>
<text x="22" y="178.7">4,7k</text>
<text x="32.4" y="177.5">SW3</text>
<text x="48.5" y="176.2">R13</text>
<text x="48.6" y="178.7">4,7k</text>
<text x="59.1" y="177.5">SW4</text>
<text x="86.6" y="182.5">D3</text>
<text x="91.7" y="182.4">R16</text>
<text x="96.5" y="182.4">2,2k</text>
<text x="20.9" y="190">100n</text>
<text x="21.2" y="186.2">C17</text>
<text x="30.7" y="190">R12</text>
<text x="36" y="190">100</text>
<text x="47.5" y="190">100n</text>
<text x="47.9" y="186.2">C18</text>
<text x="57.4" y="190">R14</text>
<text x="62.7" y="190">100</text>
<text x="86.6" y="191.4">D4</text>
<text x="91.7" y="191.3">R17</text>
<text x="98.2" y="191.3">2k</text>
<text x="38.7" y="196.5">GND</text>
<text x="65.4" y="196.5">GND</text>
</g>
<g font-size="1.8">
<text x="38.1" y="25.4">5V_DC</text>
<text x="55.9" y="27.9">V_IN</text>
<text x="38.1" y="30.5">BAT_AA</text>
<text x="119.4" y="33">V_OUT</text>
<text x="204.5" y="31.7">BAT_RTC</text>
<text x="69.6" y="63.1" transform="rotate(-90 69.6 63.1)">BAT_RTC</text>
<text x="166.4" y="64.8">NRST</text>
<text x="207" y="63.5">OSC_IN</text>
<text x="242.6" y="63.5">OSC_RTC_IN</text>
<text x="47" y="69.8">NRST</text>
<text x="134.6" y="68.6">BOOT0</text>
<text x="47" y="74.9">BOOT0</text>
<text x="207" y="76.2">OSC_OUT</text>
<text x="242.6" y="76.2">OSC_RTC_OUT</text>
<text x="95.3" y="82.5">SPI_SCK</text>
<text x="94.5" y="85.1">SPI_MISO</text>
<text x="94.5" y="87.6">SPI_MOSI</text>
<text x="95.8" y="100.3">USB_D+</text>
<text x="96.3" y="97.8">USB_D-</text>
<text x="174" y="100.3">SPI_CS</text>
<text x="219.7" y="100.3">R_UART_RX 1</text>
<text x="47" y="102.9">OSC_IN</text>
<text x="47" y="105.4">OSC_OUT</text>
<text x="47" y="107.9">SD_CMD</text>
<text x="96.4" y="105.4">SWCLK</text>
<text x="96.9" y="102.9">SWDIO</text>
<text x="134.6" y="107.9">SWDIO</text>
<text x="134.6" y="102.9">SWCLK</text>
<text x="174" y="102.9">SPI_MISO</text>
<text x="174" y="105.4">SPI_SCK</text>
<text x="174" y="107.9">SPI_MOSI</text>
<text x="208.3" y="105.4">R_PIN_2</text>
<text x="208.3" y="102.9">R_PIN_1</text>
<text x="240.2" y="107.9">8 R_UART_TX</text>
<text x="96.6" y="113">SPI_CS</text>
<text x="134.6" y="110.5">NRST</text>
<text x="134.6" y="113">SWO</text>
<text x="47" y="115.6">LED_G</text>
<text x="47" y="118.1">LED_Y</text>
<text x="95.7" y="115.6">R_PIN_2</text>
<text x="47" y="120.6">LED_R</text>
<text x="96.9" y="125.7">SD_CD</text>
<text x="98.7" y="120.6">SWO</text>
<text x="96.2" y="128.3">Button0</text>
<text x="96.2" y="130.8">Button1</text>
<text x="47" y="133.3">SD_D0</text>
<text x="47" y="135.9">SD_D1</text>
<text x="127" y="137.2">SD_D2</text>
<text x="47" y="138.4">SD_D2</text>
<text x="47" y="141">SD_D3</text>
<text x="47" y="143.5">SD_CLK</text>
<text x="90.5" y="141">30 R_UART_RX</text>
<text x="93.7" y="138.4">R_UART_TX</text>
<text x="127" y="139.7">SD_D3</text>
<text x="127" y="142.2">SD_CMD</text>
<text x="213.4" y="141">USB_D+</text>
<text x="44.4" y="148.6">OSC_RTC_IN</text>
<text x="127" y="147.3">SD_CLK</text>
<text x="213.4" y="146">USB_D-</text>
<text x="44.4" y="151.1">OSC_RTC_OUT 4</text>
<text x="97" y="151.1">R_PIN_1</text>
<text x="127" y="152.4">SD_D0</text>
<text x="127" y="154.9">SD_D1</text>
<text x="127" y="157.5">SD_CD</text>
<text x="73.7" y="175.3">LED_G</text>
<text x="17.8" y="181.6">Button0</text>
<text x="44.4" y="181.6">Button1</text>
<text x="73.7" y="184.1">LED_Y</text>
<text x="73.7" y="193">LED_R</text>
</g>
<text font-size=".5" fill="#840000" x="22.9" y="32.6">Mounting</text>
</svg>
